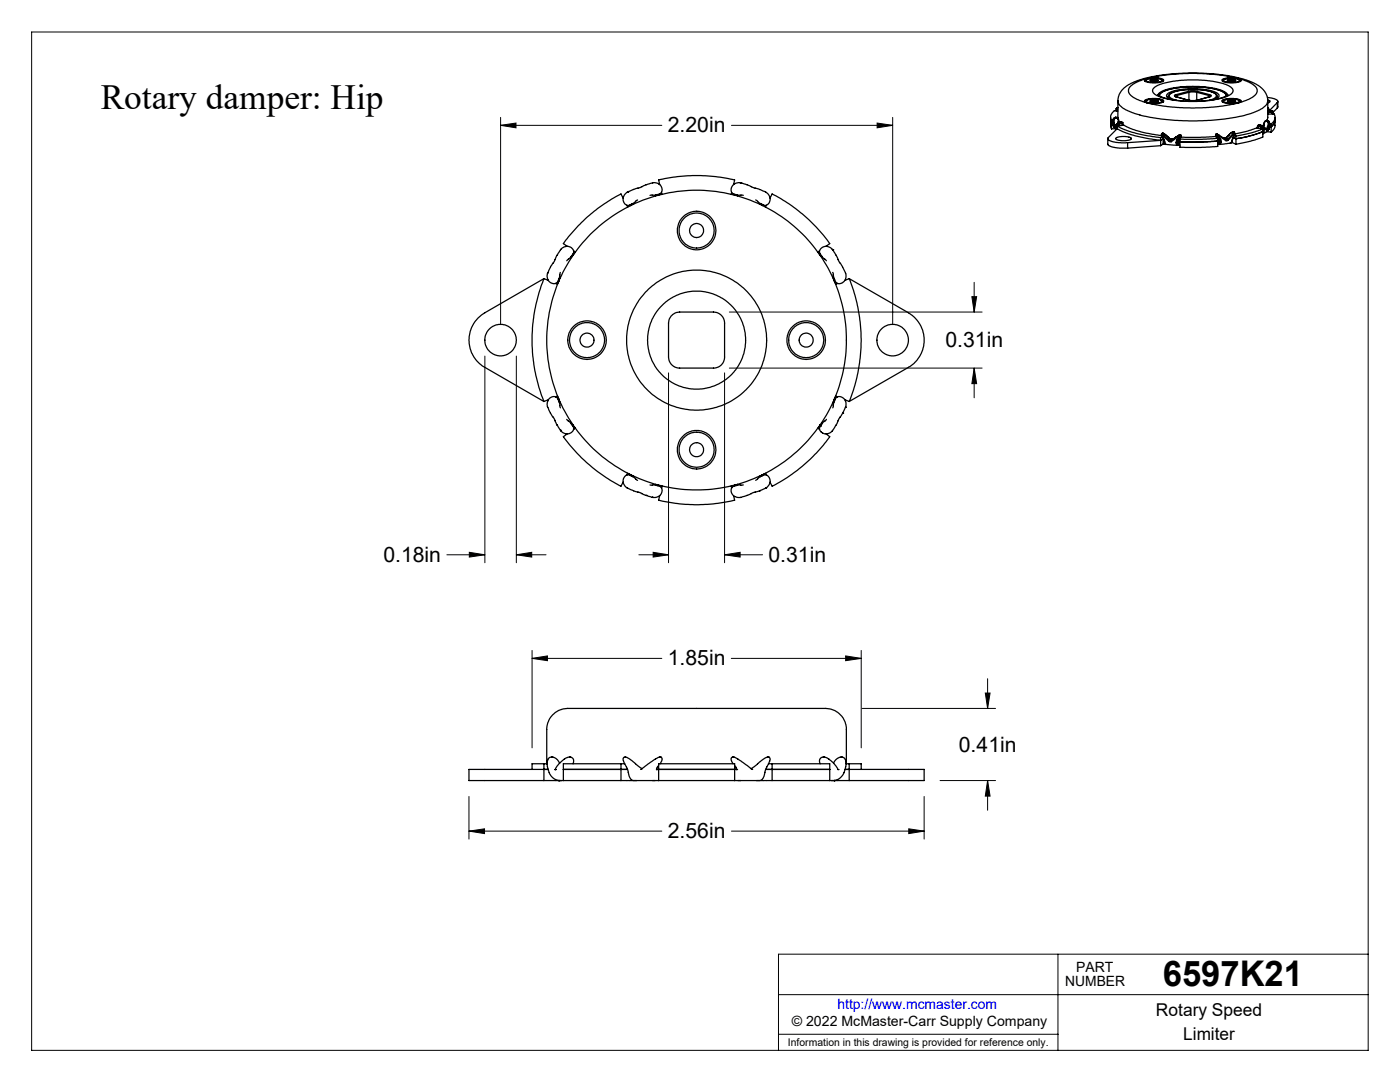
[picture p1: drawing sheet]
<svg xmlns="http://www.w3.org/2000/svg" width="279mm" height="216mm" viewBox="0 0 279 216" stroke-linecap="round" stroke-linejoin="round" font-family="sans-serif">
<g fill="none" stroke="#000" stroke-width=".2">
<path d="M6.3 6.4h266.7v203.2h-266.7zM99.9 25l3.1-.4v.9zM99.9 23.4v41.3M99.9 25h32.2M146 25h32.2M175 24.6l3.2 .4-3.2 .5zM178.2 23.4v41.3M194 59.2h.9l-.5 3.1zM194.4 56.3v6M96.8 71v41.3M103 71v41.3M133.4 74.4v37.9"/>
<path d="M144.6 74.4v37.9M145.6 73.4h50.4M145.6 62.3h50.4M194.4 73.4l.5 3.2h-.9zM194.4 73.4v6M89.2 110.7h7.6M93.7 110.2l3.1 .5-3.1 .5zM103 110.7l3.1-.5v1zM103 110.7h6M127.5 110.7h5.9M130.4 110.2l3 .5-3 .5zM144.6 110.7l3.1-.5v1z"/>
<path d="M144.6 110.7h7.6M106.2 131.4l3.1-.5v.9zM106.2 129.8v19.4M106.2 131.4h25.9M145.9 131.4h26M168.8 130.9l3.1 .5-3.1 .4zM171.9 129.8v19.4M196.6 138.3h1l-.5 3.1zM197.1 135.4v6M93.6 158.9v8.5M172.1 141.4h26.6M184.4 158.9v8.5"/>
<path d="M187.6 155.8h11.1M197.1 155.8l.5 3.1h-1zM197.1 155.8v5.9M93.6 165.8l3.1-.4v.9zM93.6 165.8h38.5M146 165.8h38.4M181.4 165.4l3 .4-3 .5zM155.4 198.5h117.6M211.1 190.4v19.2M273 190.4h-117.6v19.2M155.4 206.4h55.7"/>
</g>
<g fill="none" stroke="#000" stroke-width=".25">
<path d="M228.5 15.8l1.2-.3h1.3l.9 .2a.33 .33 0 0 1 .3 .4 .33 .33 0 0 1-.4 .3l-1.1 .1h-1.4l-.8-.3-.1-.1zM228.5 20l1-.3 1.3-.1 1.1 .3 .3 .2v.1l-.3 .3-1 .2-1.5-.1-.7-.2a.25 .25 0 0 1-.3-.1 .25 .25 0 0 1 .1-.3zM228.6 16.2l.4-.4 .8-.2 1.7 .1 .5 .2 .1 .3M228.6 16.2v.1M228.6 16.2h.1M228.7 15.9l1.2-.3 1.7 .2a.28 .28 0 0 1 .3 .3 .28 .28 0 0 1-.4 .2l-1.7 .1-.9-.2zM229 15.7l3.6-.7 4.7-.4 5.5 .3 4.4 .8M229 15.7l-1.6 .5-1.2 .5-.7 .6-.3 .6 .1 .7 .7 .7 1.4 .7 1.6 .5M229.5 15.9l.5-.1h.9a.22 .22 0 0 1 .3 .2 .22 .22 0 0 1-.4 .2h-.9h-.3zM230 16.2h.6M230.3 17.5l1.1-.6 1.1-.4 1.7-.3 2.8-.3h2.1l2.8 .3 2.3 .5 1.2 .5a.9 .9 0 0 1 .7 .9 .9 .9 0 0 1-.7 .9l-1.2 .5-2.3 .5-3 .2-4.7-.2-2.2-.5-1.3-.5a.85 .85 0 0 1-.4-1.5zM231 18.9l.8 .5 1.5 .4 4 .4 2.8-.1 2.5-.3 1.5-.4 1-.5"/>
<path d="M231 16.1l-.4-.1-1 .1 .3 .1 1.1-.1M231.1 19l.3-.4 .4-.4 1.6-.5 1.8-.3 2.9-.2 2.8 .2 1.7 .3 1.7 .5 .5 .4 .2 .4M231.2 19l.6-.6 1.3-.5 1.9-.4 2-.2 2.7 .1 2.4 .3 1.8 .5 .8 .5 .2 .3M231.4 19.2l.1-.3 .3-.4 1.4-.6 1.7-.4 2.4-.2 3.1 .1 2.1 .4 1.8 .7 .3 .3 .1 .4M232.1 16.2l-.1 .1M232.1 16.2h.1M233.2 19.3l.3-.6 .6-.3 1.3-.4 1.6-.1h2.1l2.1 .2 1.3 .5 .5 .7M233.2 19.3v.2l.5 .4M233.2 19.3l.3 .4M233.5 19.8l-.5-.3-.2-.3 .1-.3 .4-.4 1.7-.5 2.1-.3 2.8 .1 2.3 .4 .7 .3 .4 .4-.1 .4-.6 .5M234.6 19.2l.2 .1M234.8 18.9h-.2a.22 .22 0 0 0-.2 .3 .22 .22 0 0 0 .3 .1h.1"/>
<path d="M234.8 18.9l.1 .1M234.8 19.3h.1M234.8 19.3l2.3 .7M234.8 19.3l2.4 .7M234.9 19l-.3 .3M234.9 19v.4M237.1 18.2l.5-.1 1.4 .1M237.1 18.2l.2 .2M237.1 18.2l-2.3 .7M237.3 18.4h1.5M237.3 18.4l-2.4 .6M237.3 18.4v1.6"/>
<path d="M238.8 18.4l2.4 .6M238.8 18.4v1.6M239 18.2l-.2 .2M239 18.2l2.3 .7M241.2 19l.3 .3M241.2 19v.4M241.3 19.3h.1M241.3 19.3l-2.4 .7M241.3 18.9h.1a.26 .26 0 0 1 .3 .2 .26 .26 0 0 1-.4 .2M241.3 18.9l-.1 .1M241.3 19.3l-2.3 .7M241.5 19.2l-.2 .1"/>
<path d="M243 19.3l-.1 .2-.5 .4M243 19.3l-.4 .4M243.9 15.9l1.2-.4h1.3l1.1 .3a.26 .26 0 0 1 .2 .3 .26 .26 0 0 1-.3 .2l-.8 .2h-1.6l-1-.3zM244.1 16.2l.2-.4 1-.2 1.6 .1 .5 .2 .1 .3M244.1 16.2v.1M244.1 16.2h.1M244.3 15.8l1.1-.2h1.1l.7 .2a.23 .23 0 0 1 .2 .3 .23 .23 0 0 1-.3 .2l-.8 .1-1.7-.1a.29 .29 0 0 1-.3-.1 .29 .29 0 0 1 0-.4zM245 15.9l.4-.1h.9a.22 .22 0 0 1 .3 .1 .22 .22 0 0 1 0 .3 .22 .22 0 0 1-.3 0h-.9l-.4-.1zM245.1 16.1l.3 .1 1.1-.1-.4-.1-1 .1M245.5 16.2h.6M247.2 15.7l1.7 .5 1 .5 .7 .6 .3 .6-.1 .7-.7 .7-1.3 .7-1.6 .5M247.5 16.2v.1"/>
<path d="M247.5 16.2h.1M252.9 19.4l1.9 .5 .2 .2-.1 .4M253 19.9l.2 .1a.26 .26 0 0 1 .3 .3 .26 .26 0 0 1-.4 .2h-.1M124.4 39.5l-.5-.8a32.8 32.8 0 0 0-11.5 9.9l.8 .5M125.3 38.3l-.5 .3a1.29 1.29 0 0 0-.4 1.5 1.29 1.29 0 0 0 1.2 .9l.9-.5 .7-.6M125.3 38.3h.1M130.2 36.5l-4.9 1.8M130.2 36.5h.9l.5 .3 .5 .7v.5a1.31 1.31 0 0 1-1.5 .9l-.9 .1M130.9 38.9l-.1 .2M131.1 38.8l.4 .1-.3-.1M131.7 36.8l-.3-.9a33.1 33.1 0 0 1 15.2 0l-.2 .9M132 38.4l.1 .4"/>
<path d="M146 38.4l-.1 .4M146.9 38.8l-.4 .1M146.9 38.8l-.3 .1M147.1 38.9l.1 .2M147.8 36.5h-.8l-.6 .3-.4 .6-.1 .5a1.11 1.11 0 0 0 1.3 1l1.1 .1M147.8 36.5l1.3 .4 3.7 1.4M147.8 36.5h.1M150.8 39.9l1 .7M152.8 38.3l.5 .4 .4 .7v.6l-.3 .6a1.02 1.02 0 0 1-1.6 0M153.7 39.5l.4-.8a32 32 0 0 1 11.5 9.9l-.7 .5M221.1 27.7v1.1l.4 .4 1.5 .3 2 .1M221.7 24l.1 .7z"/>
<path d="M221.7 23.4v1.9l.1 .4M221.8 24.1v1.6M221.8 24.1h.3M222.1 24.5l.1 .7M222.1 24.5h.1M222.1 24.6l-.3 .1M222.2 25.2l.1 .1M222.2 23.7l-.1 .8M222.2 23.7l.1 .1M222.2 23.7h.1M222.2 25.2h.1M222.3 23.8l-.1 .7 .2 .7"/>
<path d="M222.3 25.3l.5 .5M222.4 25.2l.1 .1M222.4 23.7v.7l.1 .6M222.4 23.7a.43 .43 0 0 1 .6-.1 .43 .43 0 0 1 .2 .5v.2M222.4 23.7l-.1 .1M222.5 25.3h.1M222.5 25l-.1 .2M222.5 25h.1M222.5 25l.1 .1M222.6 23.4l-.4 .3M222.6 23.4l.2 .1M222.6 25.7h-.8"/>
<path d="M222.6 23.4h.1M222.7 23.4l-.5 .3M222.7 23.4l.1 .1M222.7 27.5l1.1-.3 1.2 .1 .6 .1a.28 .28 0 0 1 .1 .4 .28 .28 0 0 1-.4 .1l-1.5 .2-.8-.2a.24 .24 0 0 1-.3-.1 .24 .24 0 0 1 0-.3zM222.8 21.7l-.1 .4M222.8 21.7l.1 .2M222.8 25.2l.2 .1M222.8 25.2l.1 .6M222.8 23.5l.3 .2M222.8 23.5h.1M222.9 21.6l-.1 .1M222.9 21.6h.1"/>
<path d="M222.9 21.9l-.1 .2M223 25.2l1.3-.2 1.2 .6 2.2 .7 4.1 .8M223 25.2l1.5 .7 2.2 .7 2.5 .5 2.4 .3M223 25.7l1 .5 2.4 .9 5.2 .9M223 25.7l-1.8 1.7v.5l.6 .3 .8 .2 2.4 .1M223 25.2v.5M223.1 20.1l.2-1.1 .6-1 .9-.8 1.5-.9 1.8-.6 2.9-.6 3.2-.4 2.9-.1 6 .2 2.8 .4 2.9 .8 1.9 .8 1 .7 1 1.3 .3 1.3M223.1 21.5l-.2 .1M223.1 20.1v3.6M223.1 22.2l-.7-.1-.4 .4-.3 .6 .1 1M223.1 20.1a3.3 3.3 0 0 0 2.4 2.2l2.5 .8 2.9 .5 3.7 .4 2.7 .1 4.2-.1 3-.3 4.7-.9a6.3 6.3 0 0 0 3.7-2.2l.1-.5M223.1 21.8l-.2 .1"/>
<path d="M223.1 23.7h.1M223.1 24.6h.1M223.1 24.6l-.6 .7M223.2 23.7l.1 .7M223.2 24.3v.3M223.2 24.3l.1 .1M223.2 23.7a.5 .5 0 0 0-.5-.2 .5 .5 0 0 0-.4 .3M223.2 24.5l-.5 .4-.2 .4M223.2 24.6l.2 .2M223.2 24.6l-.4 .6M223.2 24.5l-.1 .1M223.3 24.4v.1"/>
<path d="M223.4 24.8l.2-.1a.25 .25 0 0 1 .3 0 .25 .25 0 0 1 .1 .3M223.4 24.8l-.3 .3M223.9 24.4h-.3l-.4 .1M223.9 24.4h.1M223.9 24.4h-.5l-.3 .2M224 24.4l.2 .3-.2 .3M224 24.4h-.5l-.3 .2M225 28.5v1.1M228.6 20.3l.4-.4 1-.2 1.6 .2 .5 .4M228.6 20.3v.1M228.7 20.1l.7-.3 .8-.1 1.4 .2a.28 .28 0 0 1 .3 .4 .28 .28 0 0 1-.4 .2l-1.8 .1-.8-.2zM229 20.5l4 .8 4.7 .3 5.1-.3 4.4-.8"/>
<path d="M229.6 20l.9-.1 .7 .2-.6 .3h-.7a.23 .23 0 0 1-.3-.1 .23 .23 0 0 1 0-.3zM229.6 20.2l.4 .2 1-.2M229.6 20.3l.5-.2 .9 .2M230 20.4h.6M231.6 27.4v1.7M231.6 28l.5-.3v1.1M231.6 28l-6.6 .5M231.6 29.1l-6.6 .5M231.8 27.1l.4 .7M231.9 27.3l-.3 .1M232 27l.2 .7M232 27h.1"/>
<path d="M232 27l-.2 .1M232 26.6h.1M232 26.6l-.2 .2v.3M232 26.6v.4M232.1 20.3l-.1 .1M232.1 20.3v.1M232.1 26.6l.9 .7M232.1 27l1.2 1.2M232.1 26.6h-.1l.1 .4M232.1 28.8l-.5 .3M232.2 27.8l.1 .5M232.2 27.7l.2 .6"/>
<path d="M232.2 26.9l-.1 .1M232.2 26.9l1.3 1.1M232.2 26.9l-.1-.3 .9 .7M232.2 27.7v.1M232.3 28.3l.1 .3 .3 .2M232.3 28.7l-.2 .1M232.3 28.7l.3 .1M232.3 28.3h.1M232.3 28.3v.4M232.4 28.3l.3 .5M232.7 28.8l2.3 .2M233 27.3l.7 .5"/>
<path d="M233 27.3h.1M233.3 28.2l.5 .1M233.5 28l-.2 .2M233.5 28h.3M233.7 27.8h.1M233.7 27.8h.3h-.1M233.7 27.8h.2M233.7 27.8l-.2 .2M233.8 28v.3M233.8 27.8h.1M233.9 27.8h.1M234 27.8l-.2 .2"/>
<path d="M234 27.8h.1M234.7 27.4l-.7 .4M234.7 27.4h.1M234.7 28.5l.3 .5M234.8 20l-1.2-.5-.3-.3 .1-.4 .5-.3 .8-.3 2.5-.3h2.3l1.2 .2 1.2 .2 .8 .5 .1 .3-.3 .4-1.2 .5M234.9 27.9l-.2 .6M234.9 27.9l.1 .1M234.9 28.4l-.2 .1M234.9 28.4l.1 .4h.2M235 28l-.1 .4M235.1 29h-.1M235.1 27.2l-1.3 .8"/>
<path d="M235.1 27.2h.1M235.1 27.2l.3-.3-.7 .5M235.1 29h.1M235.2 27.9h.2M235.2 27.2l-1.4 1.1M235.2 27.2h.1M235.2 28.1v.1M235.2 28.8h.2M235.2 28.8l-.1 .2M235.2 28.2l-.3 .2M235.2 28.2v.6M235.2 27.9h.3h-.1"/>
<path d="M235.3 27.8l-.1 .3M235.3 27.8h.1M235.3 27.8l-.3 .2M235.3 27.2l-.4 .7M235.3 27.2l.2 .2M235.3 29h.2M235.3 29h-.2M235.4 27.6l-.1 .2M235.4 27.9v.1M235.4 28l-.2 .1M235.4 28v.2M235.4 28.2h-.2"/>
<path d="M235.4 28.8l-.1 .2M235.4 27.6h.1M235.4 28.2v.6M235.5 27.4l-.5 .6M235.5 27.4l.2-.3-.3 .5M235.5 26.9l-.8 .5M235.5 26.9l-.3 .3M235.5 26.9h.1M235.6 26.9l.1 .2-.3 .5M235.6 26.9l-.3 .3M237.1 20h1.9M237.1 20h.1"/>
<path d="M237.2 20h1.7M238.9 20h.1M242.7 26.7l-.1 .3 .4 .5M242.7 26.7l.4 .4M242.8 26.7h-.1M242.8 26.7l.5 .3M242.8 26.7l.5 .4M243 27.5l.1 .1M243 27.2l.4 .6M243 27.2l-.4-.2 .4 .5M243 27.5h.1M243 27.6l-.4-.4-3 .2h-3.9l-.2 .4"/>
<path d="M243 27.6l-3.1 .2h-4.4M243 28.2l-4.3 .2-3.2-.1M243 27.6v1.6l-3.3 .2h-4.2v-1.6M243 28.8h.2M243 27.9h.1M243 28h.1M243 28.6l.1 .1M243.1 27.6v.2M243.1 27.6v.3M243.1 27.6h.1M243.1 27.6l.3 .2M243.1 27.1l.5 .6"/>
<path d="M243.1 27.1l-.1 .1M243.1 27.9v.1M243.1 27.7h-.1l.1 .1M243.1 27.8v.1M243.1 28.7l.1 .1M243.1 28l.4 .3M243.1 28v.7M243.2 28.8h.1M243.2 27.7l-.1 .1M243.3 27.1h-.2M243.3 27.1l1.3 .9M243.3 27l1.4 .8"/>
<path d="M243.3 27v.1M243.4 27.8l.1 .5M243.5 28.3h.2M243.5 28.3l-.1 .3-.3 .1M243.6 27.7l.1 .6M243.6 27.7l-.2 .1M243.7 28.3l-.4 .5M243.9 20l1.5-.4 1.2 .1 .8 .2a.31 .31 0 0 1 .3 .4 .31 .31 0 0 1-.4 .2l-1 .2-1.4-.1-.9-.2zM244.1 20.3l.3-.4 1.1-.2 1.5 .2 .5 .4M244.1 20.3v.1zM244.3 27.6h.1M244.3 27.6h.2"/>
<path d="M244.3 20l1.3-.3 1.5 .2a.3 .3 0 0 1 .3 .4 .3 .3 0 0 1-.5 .2l-1.5 .1-.9-.2a.25 .25 0 0 1-.2-.1 .25 .25 0 0 1 0-.3zM244.4 27.6h.1M244.5 27.6h-.2M244.5 27.6l.4 .2M244.5 27.6h-.1M244.5 27.6h.1M244.7 27.8h.1M244.7 27.8l-.1 .2M244.9 27.8l.1 .2M244.9 27.8h-.2M245 20.1l1.3-.1a.23 .23 0 0 1 .3 .2 .23 .23 0 0 1-.4 .2h-.9l-.3-.2zM245 28h-.4"/>
<path d="M245.1 20.2l.4 .2 1-.2M245.1 20.3l.4-.2 1 .2M245.1 27l-.6 .6M245.1 27h.1M245.2 27l-.7 .6M245.5 20.4h.6M245.5 28.6l-2.2 .2M245.9 28.1l-.4 .5M245.9 28.4l-.2 .1M245.9 28.2v.2M245.9 28.4l.8 .4M245.9 28l-.1 .4-.3 .2"/>
<path d="M245.9 28v.1M246 26.7l-1.1 1.1M246 26.7h.2M246 26.7l.1-.3h-.1l-.8 .6M246.1 26.3l-1 .7M246.1 27.4l-.2 .7M246.1 26.3h.1M246.1 26.3l.1 .1v.3M246.1 27.4v.1M246.1 27.5l-.2 .5M246.1 26.3h.1a.3 .3 0 0 1 .2 .5M246.1 26.3l.2 .1v.3"/>
<path d="M246.2 26.7l-1.2 1.3M246.2 26.7h.1M246.3 26.7l-.2 .7M246.3 26.7l.1 .1M246.3 27l.4 .2M246.4 26.8l-.3 .7M246.7 27.2v1.6M247.5 20.3v.1M251.1 25l-.2 .2 .1 .3M251.1 25h.5l.2 .2M251.2 24.9l.7 .2M251.2 24.9l.7 .3"/>
<path d="M251.2 24.9l-.1 .1M251.7 25.4l-.2-.1a.26 .26 0 0 0-.3-.1 .26 .26 0 0 0-.1 .4M251.7 25.4l.2 .3M251.8 25.2l-.1 .2M251.8 25.2l.4 .6M251.9 25.1l.8 .7M251.9 25.1v.1M251.9 25.2h-.1M251.9 25.2l.8 .7M252 25.7l-1.2-.2-1.7 .6-2.7 .6M252 25.7l-2.1 .8-3.2 .7M252 26.2l-1.9 .8-1.9 .4-1.5 .3-.6-.2"/>
<path d="M252 25.7v1.6l-2.3 .9-3 .6M252 25.9h.1M252.1 25.9l-.1 .4 .2 .1M252.2 26.4l-.2 .2M252.2 25.8l-.1 .1M252.2 25.8v.6M252.3 24.9l-.1 .4M252.3 24.9l-.2 .1M252.5 24.2l-.3 .4-.1 .6M252.5 24.2a.44 .44 0 0 1 .8 .2M252.5 24.2l.4-.2 .4 .3M252.6 24.1h.4l.3 .3"/>
<path d="M252.6 25.6l.1 .1M252.7 25.7l.2 .1M252.7 25.8v.1M252.7 25.7v.1M252.7 25.8h.1M252.8 26.3l.9 .1M252.9 26.2l-.9 .5M252.9 25.8l-.2 .1M253 22.2l.3-.1 .6 .1M253 21.4l.4 .7M253 20.1v3.4l-.2 .5M253 22.8l1.3-.1 .1 .2v.9l-.7 .9"/>
<path d="M253 21.6l.3 .5M253.1 24.4v.4l-.4 .9M253.1 24.4a.36 .36 0 0 0-.4-.3 .36 .36 0 0 0-.3 .3l-.1 .5M253.1 24.4h.2M253.2 25.8l-.3 .4M253.2 25.8h.1M253.3 24.4v.5l-.4 .9M253.3 24.3v.1M253.3 24.3l.1 .8M253.3 24.4l.1 .7M253.4 25.1l-.2 .7M253.4 25.1h.1"/>
<path d="M253.4 24.7h.3M253.7 24.7v1.7M253.8 22.5l-.4-.1-.4 .4M253.8 22.5l.1 .2M253.9 22.2v.1M253.9 22.2h.1M253.9 22.2l-.5-.1-.4 .2M253.9 22.3l.1 .4M253.9 22.3l-.1 .2M253.9 22.3l-.5-.2-.4 .2M253.9 22.3h.1M254.5 24l-.1 .5-.4 .5-.3 .3h-.3"/>
<path d="M254.5 23.4l-.1 2-.3 .5-.4 .5M254.9 20.5l-1.5 1.5M254.9 20.5v1.1M254.9 21.6l-.9 .9M255 20.2l-.1 1.4M108.5 55.6a33 33 0 0 0 0 24.5M108.5 55.6l-11.7 6.8a6.3 6.3 0 0 0 0 10.9l11.7 6.8M108.5 55.6l.9 .4M109.3 54.5l-.1 .7 .3 .9 .5 .4 .6 .1a1.02 1.02 0 0 0 .9-1M109.3 54.5h.1M110.4 52.5l-.5 .8-.6 1.2M110.9 56.6l.4 .1"/>
<path d="M111.4 56.4l-.2 .2h-.3M111.5 55.7v.4M111.8 55.5l-.2 .1M111.8 54.4l-.3 1.2M113.1 52l1.1-1.1a1.16 1.16 0 0 0-.1-1.5 1.16 1.16 0 0 0-1.5-.2 5.1 5.1 0 0 0-1.9 2.7l-.3 .6M114 51.2l.1 .2M114.4 50.8l-.3 .2 .3-.1M114.5 50.1l.3 .2M114.5 50.1l.2 .2-.1 .3M125.1 41l.2 .3M126.1 40.7l-.2 .3 .1-.3M126.3 40.6l.1 .1"/>
<path d="M151.8 40.6l-.2 .1M152 40.7l.2 .3zM153 41l-.2 .3M163.5 50.1l-.1 .2v.3M163.5 50.1l-.3 .2M163.6 50.8l.3 .2-.3-.1M164 51.2v.2M166.2 49.8l-.5-.4-.7-.3-.6 .1-.5 .3a1 1 0 0 0 .1 1.7l.9 .8M166.2 49.8h.1M166.2 54.4l.3 1.2M166.2 49.8l1.5 2.7M166.3 55.5l.2 .1"/>
<path d="M166.5 55.7v.4zM166.6 56.4l.2 .2h.3M167.1 56.6l-.3 .1M167.7 52.5l1 1.9M168.7 54.5l.1 .3-.1 .9-.5 .7-.5 .2a.97 .97 0 0 1-1.2-.9v-.1M169.5 55.6a32.5 32.5 0 0 1 0 24.5M169.5 55.6l11.8 6.8a6.3 6.3 0 0 1 0 10.9l-11.8 6.8M169.5 55.6l-.9 .4M109.4 79.8l-.9 .3M110.9 79.2h.3l.2 .2M111.3 79l-.4 .2M111.5 79.6v.4"/>
<path d="M111.5 79.7v.3M133.9 63a2.4 2.4 0 0 1 1.7-.7h6.8a2.23 2.23 0 0 1 2.2 2.2v6.7a2.17 2.17 0 0 1-2.2 2.2h-6.8a2.23 2.23 0 0 1-2.2-2.2v-6.8l.2-.8zM166.5 79.6v.4M166.5 79.7v.3M166.8 79l.3 .2M167.1 79.2h-.4l-.1 .2M168.6 79.8l.9 .3M111.6 80.2h.2M111.8 81.4l-.1-.9-.4-1a1.24 1.24 0 0 0-1.4-.2 1.24 1.24 0 0 0-.7 1.3l.1 .6 .6 1.2 2 3.5M111.9 85.9h.1M113.1 83.7l.9 .9M113.2 86.6l-.8 .5a33.2 33.2 0 0 0 11.5 9.9l.5-.8"/>
<path d="M114 84.6l.2 .2a1.15 1.15 0 0 1-.1 1.5 1.15 1.15 0 0 1-1.5 .2l-.7-.6M114.1 84.3l-.1 .3M114.4 84.9l-.3-.2 .3 .2M114.6 85.1l.1 .4-.2 .1M114.8 85.4l-.3 .3M125.3 97.4l3.6 1.4M125.3 94.4l-.2 .4M125.6 94.6l-.5 .1M126 95l-.1-.3 .2 .3M126.4 95l-.1 .1M127.2 95.8l-.7-.6-.9-.4a1.21 1.21 0 0 0-1.1 .6 1.21 1.21 0 0 0 .1 1.3l.6 .7M128.9 98.8l1.3 .4"/>
<path d="M128.9 98.8h.1M129.7 96.8h.9l1 .2 .5 .6v.6l-.5 .8-.8 .3-.6-.1M130.2 99.2h.1M130.8 96.6l.1 .2M131.1 96.9l.4-.1-.3 .1M131.7 98.9l-.3 .9a31.8 31.8 0 0 0 15.2 0l-.2-.9M131.8 96.9l.2 .4M132.1 96.9l-.1 .5M145.9 96.9l.1 .5M146.3 96.9l-.3 .2v.2M146.5 96.8l.4 .1M146.6 96.8l.3 .1"/>
<path d="M147.1 96.8l-.8 .3a1.35 1.35 0 0 0-.1 1.6 1.35 1.35 0 0 0 1.5 .6l3.9-1.4M147.2 96.6l-.1 .2M148.3 96.8h-1.2M151.6 97.9h.1M151.6 95l.2 .1M151.8 95.1l.6-.3a1.18 1.18 0 0 1 1.2 .6 1.18 1.18 0 0 1-.1 1.3l-.7 .7M151.8 95.1l-1 .7M152.1 94.8l-.1 .2zM152.4 94.6l.3-.1 .2 .2M152.8 94.4l.2 .4M152.8 97.4l-1.2 .5M152.8 97.4h.1"/>
<path d="M163.2 85.4l.3 .3M163.4 85.1v.3l.1 .2M163.7 84.8l.2-.1zM163.7 85.1l-.2 .3 .2 .5 .5 .5 .4 .2 1-.2 .6-.5M163.7 85.1h.1M164 84.3v.3M164 84.6l-.3 .5M164.9 86.6l.7 .5a32.4 32.4 0 0 1-11.5 9.9l-.4-.8M164.9 83.7l-.9 .9M166.5 80.2h-.2M168.2 82.4l-2 3.5M168.2 82.4h.1"/>
<path d="M168.7 81.3l.1-.9-.1-.5-.4-.5-.7-.3a1.08 1.08 0 0 0-1.1 1.1l-.3 1.2M168.7 81.3l-.5 1.1M168.7 81.3h.1M108.5 152.4h-2.3v1.1M108.5 152.4h.7M108.5 152.4v3.4M109.1 152.4v-6.8a4.4 4.4 0 0 1 5.3-4.2h50.3a4.2 4.2 0 0 1 4.2 4.2v6.8M109.4 153.5h-15.8v2.3h18M110.1 151.1a1.22 1.22 0 0 0-.9 1.6l.3 1.3 .4 .6a2.35 2.35 0 0 0 1.6 1.2M110.1 151.1h.1M110.1 151.1l1 .3 .6 .9M110.8 153.6h.1"/>
<path d="M111.5 155.8h.1M111.5 155.8h.5M111.6 155.8h.4M111.6 155.8h.1M112 155.8h.4M112.4 153.5h12.8M112.4 155.8h11.5M113.6 151.1l-.7 .2-.8 .6-.9 .9-.4 .8M113.7 151.1h.2a.83 .83 0 0 1 .5 1.3M113.7 151.1h.1M123.9 152.4h-11.5v3.4M123.9 155.8h3.1"/>
<path d="M123.9 152.4v3.4M123.9 152.4h.8M126.3 155.8h.7M127 155.8h3.3M128.1 153.4l-2.5-2-.7-.3-.4 .1-.1 .5 .9 2 .2 1.1 .4 .7 .4 .2M130.3 155.8h.4M130.3 155.8h1.1M131 153.5h.4zM131 153.6h.1M131.4 152.8l-.3 .3-.1 .5M131.4 155.8v-3.4h15.2v3.4M131.4 153.5h15.2"/>
<path d="M131.4 155.8h15.2M131.8 151.1l-1.2 .5-2.8 1.9M131.8 151.1h.2a.96 .96 0 0 1-.3 1.3M131.8 151.1h.1M146.3 151.1l.9 .3 3 2.1M146.3 151.1a.54 .54 0 0 0-.4 .4 .54 .54 0 0 0 .2 .5l.2 .4M146.3 151.1h.1M146.6 152.8l.3 .4 .1 .4M146.6 153.5h.4zM146.6 155.8h.1M146.6 155.8h1.2M147 153.6h.1"/>
<path d="M147.3 155.8h.5M147.8 155.8h3.2M151 155.8h.7M151 155.8h3.1M152.8 153.5h12.8M153.2 151.1l-.9 .4-2.4 1.9M153.2 151.1h.1M153.3 151.1a.61 .61 0 0 1 .2 1l-.7 1.4-.5 1.7-.5 .5M153.3 151.1h.1M153.4 152.4h.7M154.1 152.4h11.5v3.4M154.1 155.8h11.5"/>
<path d="M154.1 152.4v3.4M163.9 151.2a.83 .83 0 0 0-.2 1.2M164.3 151.1h.1M164.3 151.1h-.4M164.4 151.1l.5 .1 .9 .6 1 1 .5 .8M165.6 155.8h.4M166 155.8h.5M166.5 155.8h.1M167.3 153.6h.1M167.9 151.1a1.1 1.1 0 0 1 .9 1.4l-.5 2a2.54 2.54 0 0 1-1.8 1.3M167.9 151.1l-.6 .1-.5 .4-.4 .7M167.9 151.1h.1"/>
<path d="M168.7 153.5h15.7v2.3h-17.9M168.8 152.4h.7M169.5 152.4h2.4v1.1M169.5 152.4v3.4"/>
<circle cx="139" cy="46" r="3.8"/>
<circle cx="139" cy="46" r="1.4"/>
<circle cx="139" cy="46" r="3.5"/>
<circle cx="99.9" cy="67.9" r="3.1"/>
<circle cx="117.1" cy="67.9" r="1.4"/>
<circle cx="117.2" cy="67.9" r="3.5"/>
<circle cx="117.2" cy="67.9" r="3.8"/>
<circle cx="139" cy="67.9" r="29.9"/>
<circle cx="139" cy="67.9" r="9.8"/>
<circle cx="139" cy="67.9" r="14"/>
<circle cx="160.9" cy="67.9" r="1.4"/>
<circle cx="160.9" cy="67.9" r="3.9"/>
<circle cx="160.9" cy="67.9" r="3.5"/>
<circle cx="178.2" cy="67.9" r="3.1"/>
<circle cx="139" cy="89.7" r="3.9"/>
<circle cx="139" cy="89.7" r="3.5"/>
<circle cx="139" cy="89.7" r="1.4"/>
</g>
<path d="M181.4 165.4l3 .4-3 .5zM93.6 165.8l3.1-.4v.9zM197.1 155.8l.5 3.1h-1zM196.6 138.3h1l-.5 3.1zM106.2 131.4l3.1-.5v.9zM168.8 130.9l3.1 .5-3.1 .4zM130.4 110.2l3 .5-3 .5zM144.6 110.7l3.1-.5v1zM93.7 110.2l3.1 .5-3.1 .5zM103 110.7l3.1-.5v1zM194.4 73.4l.5 3.2h-.9zM194 59.2h.9l-.5 3.1zM175 24.6l3.2 .4-3.2 .5zM99.9 25l3.1-.4v.9z" fill="#000"/>
<g font-size="7.1">
<text x="20.1" y="21.7">Rotary damper: Hip</text>
<text x="232.1" y="196.8">6597K21</text>
</g>
<g font-size="4.2">
<text x="133.3" y="26.4">2.20in</text>
<text x="188.7" y="69.3">0.31in</text>
<text x="76.5" y="112.1">0.18in</text>
<text x="153.4" y="112.1">0.31in</text>
<text x="133.3" y="132.8">1.85in</text>
<text x="191.4" y="150">0.41in</text>
<text x="133.3" y="167.3">2.56in</text>
</g>
<g font-size="3.5">
<text x="230.7" y="202.8">Rotary Speed</text>
<text x="236.2" y="207.5">Limiter</text>
</g>
<g font-size="2.8">
<text x="212.6" y="196.8">NUMBER</text>
<text x="214.8" y="194">PART</text>
<text x="158" y="204.8">© 2022 McMaster-Carr Supply Company</text>
</g>
<text font-size="2.8" fill="#00f" x="167.1" y="201.4">http://www.mcmaster.com</text>
<text font-size="2.1" x="157.3" y="208.6">Information in this drawing is provided for reference only.</text>
</svg>
